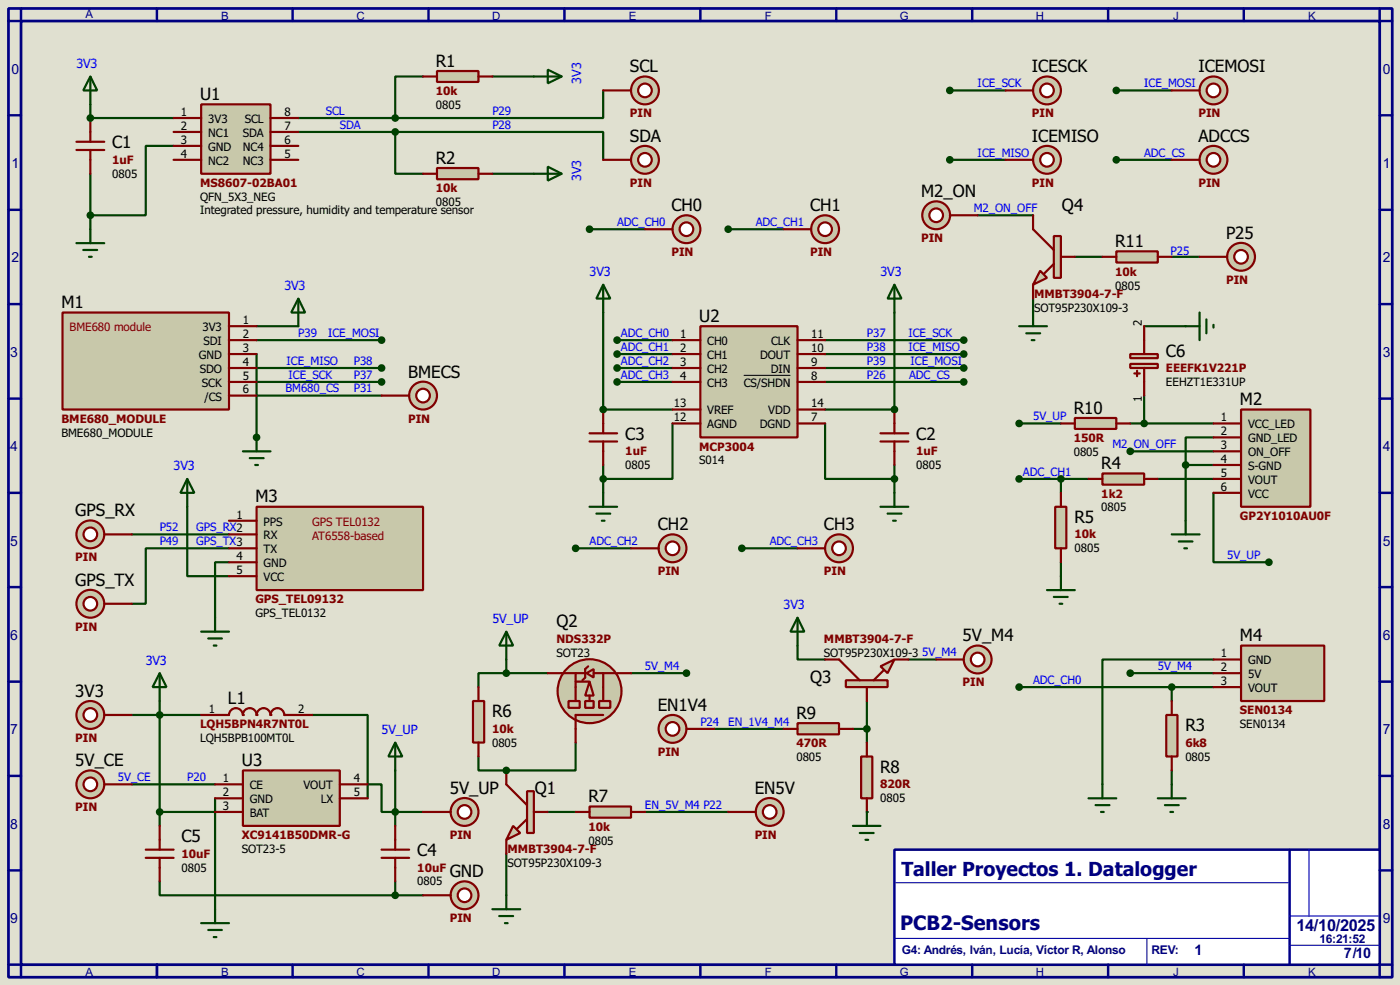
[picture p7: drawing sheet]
<svg xmlns="http://www.w3.org/2000/svg" width="256mm" height="180mm" viewBox="0 0 256 180" stroke-linecap="round" stroke-linejoin="round" font-family="sans-serif">
<path d="M0 0h256.5v180.3h-256.5z" fill="#e0e0d0"/>
<path d="M1.6 1.6h253.5v177.3h-253.5zM3.9 3.9h248.9v172.7h-248.9z" fill="none" stroke="#000080" stroke-width=".5"/>
<path d="M3.9 1.6v2.3h-2.3M28.8 1.6v2.3" fill="none" stroke="#000080" stroke-width=".45"/>
<path d="M163.9 155.5h88.9v21.1h-88.9z" fill="#fff" stroke="#000080" stroke-width=".45"/>
<g fill="none" stroke="#000080" stroke-width=".45">
<path d="M53.6 1.6v2.3M78.5 1.6v2.3M103.4 1.6v2.3M128.3 1.6v2.3M153.2 1.6v2.3M178.1 1.6v2.3M203 1.6v2.3M227.9 1.6v2.3M252.8 1.6v2.3h2.3M1.6 21.1h2.3M1.6 38.4h2.3M252.8 21.1h2.3"/>
<path d="M252.8 38.4h2.3M1.6 55.7h2.3M252.8 55.7h2.3M1.6 73h2.3M252.8 73h2.3M1.6 90.2h2.3M252.8 90.2h2.3M1.6 107.5h2.3M252.8 107.5h2.3M1.6 124.8h2.3M252.8 124.8h2.3M1.6 142h2.3"/>
<path d="M1.6 159.3h2.3M236.3 155.5v21.1M252.8 142h2.3M252.8 159.3h2.3M1.6 176.6h2.3v2.3M28.8 176.6v2.3M53.6 176.6v2.3M78.5 176.6v2.3M103.4 176.6v2.3M128.3 176.6v2.3M153.2 176.6v2.3M178.1 176.6v2.3"/>
<path d="M203 176.6v2.3M227.9 176.6v2.3M255.1 176.6h-2.3v2.3"/>
</g>
<path d="M239.8 155.5v12.2M163.9 171.8h72.4M164.1 161.6h71.9M210.1 171.8v4.8M236.3 167.7h16.2M236.3 173h16.5" fill="none" stroke="#0000c0" stroke-width=".2"/>
<path d="M110.5 16.6v5h-55.8M54.7 24.2h55.8v5.1" fill="none" stroke="#004000" stroke-width=".4"/>
<circle cx="16.6" cy="21.6" r=".2" fill="#004000"/>
<path d="M16.6 19.1v2.5h15.2M47 59.7h7.7M47 62.3h22.9M47 67.4h22.9M47 69.9h22.9M47 64.8v15.3" fill="none" stroke="#004000" stroke-width=".4"/>
<circle cx="47" cy="80.1" r=".2" fill="#004000"/>
<g fill="none" stroke="#004000" stroke-width=".4">
<path d="M47 72.4h22.9M113.1 62.3h10.1M113.1 64.8h10.1M113.1 67.4h10.1M113.1 69.9h10.1M151.2 62.3h25.4M151.2 67.4h25.4M151.2 69.9h25.4M151.2 75h12.7M24.2 97.8h17.8M34.3 92.8v12.7h7.7M42 100.4h-15.3v10.1h-2.5"/>
<path d="M42 102.9h-2.6v10.2"/>
</g>
<circle cx="163.9" cy="75" r=".2" fill="#004000"/>
<path d="M163.9 57.2v17.8M110.5 75h12.7" fill="none" stroke="#004000" stroke-width=".4"/>
<circle cx="110.5" cy="75" r=".2" fill="#004000"/>
<g fill="none" stroke="#004000" stroke-width=".4">
<path d="M174 16.6h10.2M204.5 16.6h10.2M174 29.3h10.2M179.1 39.4h10.2M204.5 29.3h10.2M108 42h10.2M110.5 57.2v17.8M133.4 42h10.2M189.3 54.7v2.5M186.7 77.5h7.7M207.1 82.6h15.2M212.1 87.7h10.2"/>
<path d="M217.2 85.1v10.2M217.2 85.1h5.1M222.3 80.1h-5.1v5M222.3 90.2v12.7h10.2M105.5 100.4h10.1M135.9 100.4h10.2M186.7 125.8h35.6M207.1 123.2h15.2M214.7 125.8v2.5M222.3 120.7h-20.3v22.9M214.7 141v2.6"/>
</g>
<circle cx="158.8" cy="148.6" r=".2" fill="#004000"/>
<g fill="none" stroke="#004000" stroke-width=".4">
<path d="M77.5 14h-5.1v7.6M90.2 14h7.6M72.4 24.2v7.6h5.1M90.2 31.8h7.6M196.9 47h5.1M209.6 59.7h7.6M214.7 47h5.1M207.1 77.5h15.2M209.6 72.4v5.1M146.1 118.2v2.5h5.1M194.4 102.9v2.6M57.2 130.9h10.2v15.2"/>
<path d="M105.5 135.9v5.1h-12.7M115.6 123.2h10.2M130.9 133.4h12.7M156.3 133.4h2.5M158.8 128.3v7.6M166.4 120.7h5.1M24.2 143.6h15.2M39.4 146.1v20.3M67.4 143.6h2.5v5h7.6M72.4 141v10.2M92.8 156.3v7.6M100.4 148.6h5.1"/>
<path d="M118.2 148.6h15.2M29.3 161.3v2.6h43.1M72.4 163.9h5.1M72.4 161.3v2.6"/>
</g>
<circle cx="92.8" cy="141" r=".2" fill="#004000"/>
<g fill="none" stroke="#004000" stroke-width=".4">
<path d="M16.6 14l1.2 2.6h-2.5zM16.6 14v5.1M16.6 31.8v10.2M31.8 26.7h-5.1v12.7h-10.1M123.2 77.5v10.2h-12.7M151.2 77.5v10.2h12.7M151.2 64.8h25.4M110.5 85.1v5.1M163.9 85.1v5.1M186.7 87.7h12.7M194.4 87.7v2.5M24.2 130.9h12.7"/>
<path d="M29.3 128.3v22.9M87.7 138.5v2.5h5.1M92.8 123.2h-5.1v2.6M92.8 123.2h7.6M92.8 120.7v2.5M29.3 148.6h10.1"/>
</g>
<path d="M14 26h5.1M14 27.5h5.1M16.6 21.6v4.4M16.6 27.5v4.3" fill="none" stroke="#800000" stroke-width=".4"/>
<circle cx="118.1" cy="16.6" r="2.55" fill="#c8c8aa" stroke="#800000" stroke-width=".4"/>
<circle cx="118.1" cy="16.6" r="1.25" fill="#feffff" stroke="#800000" stroke-width=".4"/>
<path d="M110.5 16.6h5.1" fill="none" stroke="#800000" stroke-width=".4"/>
<circle cx="118.1" cy="29.3" r="2.55" fill="#c8c8aa" stroke="#800000" stroke-width=".4"/>
<circle cx="118.1" cy="29.3" r="1.25" fill="#feffff" stroke="#800000" stroke-width=".4"/>
<path d="M110.5 29.3h5.1" fill="none" stroke="#800000" stroke-width=".4"/>
<path d="M97.8 14h5.1M100.4 12.8l2.5 1.2-2.5 1.3zM97.8 31.8h5.1M100.4 30.5l2.5 1.3-2.5 1.3z" fill="none" stroke="#004000" stroke-width=".4"/>
<g fill="#004000" stroke="#004000" stroke-width=".4">
<circle cx="72.4" cy="21.6" r=".5"/>
<circle cx="72.4" cy="24.2" r=".5"/>
</g>
<path d="M36.9 19.1h12.7v12.7h-12.7z" fill="#c8c8aa" stroke="#800000" stroke-width=".4"/>
<path d="M31.8 21.6h5.1M31.8 24.2h5.1M31.8 26.7h5.1M31.8 29.3h5.1M49.6 21.6h5.1M49.6 24.2h5.1M49.6 26.7h5.1M49.6 29.3h5.1" fill="none" stroke="#800000" stroke-width=".4"/>
<circle cx="16.5" cy="21.6" r=".5" fill="#004000" stroke="#004000" stroke-width=".4"/>
<path d="M14 44.5h5.1M15.3 45.8h2.5M16.3 47h.5M16.6 42v2.5" fill="none" stroke="#004000" stroke-width=".4"/>
<path d="M11.5 57.2h30.5v17.8h-30.5z" fill="#c8c8aa" stroke="#800000" stroke-width=".4"/>
<path d="M42 59.7h5M42 62.3h5M42 64.8h5M42 67.4h5M42 69.9h5M42 72.4h5" fill="none" stroke="#800000" stroke-width=".4"/>
<path d="M54.7 54.7l1.2 2.5h-2.5zM54.7 54.7v5M44.5 82.6h5.1M45.8 83.9h2.5M46.8 85.1h.5M47 80.1v2.5" fill="none" stroke="#004000" stroke-width=".4"/>
<g fill="#004000" stroke="#004000" stroke-width=".4">
<circle cx="69.9" cy="62.3" r=".5"/>
<circle cx="69.9" cy="67.4" r=".5"/>
<circle cx="69.9" cy="69.9" r=".5"/>
<circle cx="47" cy="80.1" r=".5"/>
</g>
<circle cx="77.5" cy="72.4" r="2.55" fill="#c8c8aa" stroke="#800000" stroke-width=".4"/>
<circle cx="77.5" cy="72.4" r="1.25" fill="#feffff" stroke="#800000" stroke-width=".4"/>
<path d="M69.9 72.4h5.1" fill="none" stroke="#800000" stroke-width=".4"/>
<path d="M47 92.8h30.5v15.2h-30.5z" fill="#c8c8aa" stroke="#800000" stroke-width=".4"/>
<path d="M42 97.8h5M42 95.3h5M42 105.5h5M42 102.9h5M42 100.4h5" fill="none" stroke="#800000" stroke-width=".4"/>
<circle cx="16.5" cy="97.8" r="2.55" fill="#c8c8aa" stroke="#800000" stroke-width=".4"/>
<circle cx="16.5" cy="97.8" r="1.25" fill="#feffff" stroke="#800000" stroke-width=".4"/>
<path d="M19.1 97.8h5.1" fill="none" stroke="#800000" stroke-width=".4"/>
<circle cx="16.5" cy="110.5" r="2.55" fill="#c8c8aa" stroke="#800000" stroke-width=".4"/>
<circle cx="16.5" cy="110.5" r="1.25" fill="#feffff" stroke="#800000" stroke-width=".4"/>
<path d="M19.1 110.5h5.1" fill="none" stroke="#800000" stroke-width=".4"/>
<path d="M34.3 87.7l1.3 2.5h-2.5zM34.3 87.7v5.1M36.9 115.6h5.1M38.2 116.9h2.5M39.2 118.2h.5M39.4 113.1v2.5" fill="none" stroke="#004000" stroke-width=".4"/>
<path d="M128.3 59.7h17.8v20.4h-17.8z" fill="#c8c8aa" stroke="#800000" stroke-width=".4"/>
<g fill="none" stroke="#800000" stroke-width=".4">
<path d="M108 79.3h5.1M110.5 75v4.3M123.2 62.3h5.1M123.2 64.8h5.1M123.2 67.4h5.1M123.2 69.9h5.1M123.2 75h5.1M123.2 77.5h5.1M146.1 62.3h5.1M146.1 64.8h5.1M146.1 67.4h5.1M146.1 69.9h5.1"/>
<path d="M146.1 75h5.1M146.1 77.5h5.1M161.3 79.3h5.1M163.9 75v4.3M108 80.8h5.1M110.5 80.8v4.3M161.3 80.8h5.1M163.9 80.8v4.3"/>
</g>
<path d="M136.3 68.7h8.5" fill="none" stroke="#000" stroke-width=".18"/>
<g fill="#004000" stroke="#004000" stroke-width=".4">
<circle cx="113" cy="62.3" r=".5"/>
<circle cx="113" cy="64.8" r=".5"/>
<circle cx="113" cy="67.4" r=".5"/>
<circle cx="113" cy="69.9" r=".5"/>
<circle cx="176.5" cy="62.3" r=".5"/>
<circle cx="176.5" cy="67.4" r=".5"/>
<circle cx="176.5" cy="69.9" r=".5"/>
<circle cx="163.8" cy="75" r=".5"/>
<circle cx="110.5" cy="75" r=".5"/>
</g>
<path d="M110.5 52.1l1.3 2.6h-2.5zM110.5 52.1v5.1M163.9 52.1l1.3 2.6h-2.6zM163.9 52.1v5.1M108 92.8h5.1M109.3 94h2.5M110.3 95.3h.5M110.5 90.2v2.6M161.3 92.8h5.1M162.6 94h2.6M163.6 95.3h.5M163.9 90.2v2.6" fill="none" stroke="#004000" stroke-width=".4"/>
<circle cx="125.7" cy="42" r="2.55" fill="#c8c8aa" stroke="#800000" stroke-width=".4"/>
<circle cx="125.7" cy="42" r="1.25" fill="#feffff" stroke="#800000" stroke-width=".4"/>
<path d="M118.2 42h5" fill="none" stroke="#800000" stroke-width=".4"/>
<circle cx="151.1" cy="42" r="2.55" fill="#c8c8aa" stroke="#800000" stroke-width=".4"/>
<circle cx="151.1" cy="42" r="1.25" fill="#feffff" stroke="#800000" stroke-width=".4"/>
<path d="M143.6 42h5" fill="none" stroke="#800000" stroke-width=".4"/>
<g fill="#004000" stroke="#004000" stroke-width=".4">
<circle cx="133.4" cy="42" r=".5"/>
<circle cx="108" cy="42" r=".5"/>
</g>
<circle cx="123.2" cy="100.4" r="2.55" fill="#c8c8aa" stroke="#800000" stroke-width=".4"/>
<circle cx="123.2" cy="100.4" r="1.25" fill="#feffff" stroke="#800000" stroke-width=".4"/>
<path d="M115.6 100.4h5.1" fill="none" stroke="#800000" stroke-width=".4"/>
<circle cx="153.7" cy="100.4" r="2.55" fill="#c8c8aa" stroke="#800000" stroke-width=".4"/>
<circle cx="153.7" cy="100.4" r="1.25" fill="#feffff" stroke="#800000" stroke-width=".4"/>
<path d="M146.1 100.4h5.1" fill="none" stroke="#800000" stroke-width=".4"/>
<g fill="#004000" stroke="#004000" stroke-width=".4">
<circle cx="135.9" cy="100.4" r=".5"/>
<circle cx="105.4" cy="100.4" r=".5"/>
</g>
<circle cx="191.8" cy="16.6" r="2.55" fill="#c8c8aa" stroke="#800000" stroke-width=".4"/>
<circle cx="191.8" cy="16.6" r="1.25" fill="#feffff" stroke="#800000" stroke-width=".4"/>
<path d="M184.2 16.6h5.1" fill="none" stroke="#800000" stroke-width=".4"/>
<circle cx="222.3" cy="16.6" r="2.55" fill="#c8c8aa" stroke="#800000" stroke-width=".4"/>
<circle cx="222.3" cy="16.6" r="1.25" fill="#feffff" stroke="#800000" stroke-width=".4"/>
<path d="M214.7 16.6h5.1" fill="none" stroke="#800000" stroke-width=".4"/>
<g fill="#004000" stroke="#004000" stroke-width=".4">
<circle cx="204.5" cy="16.6" r=".5"/>
<circle cx="174" cy="16.6" r=".5"/>
</g>
<circle cx="191.8" cy="29.3" r="2.55" fill="#c8c8aa" stroke="#800000" stroke-width=".4"/>
<circle cx="191.8" cy="29.3" r="1.25" fill="#feffff" stroke="#800000" stroke-width=".4"/>
<path d="M184.2 29.3h5.1" fill="none" stroke="#800000" stroke-width=".4"/>
<circle cx="222.3" cy="29.3" r="2.55" fill="#c8c8aa" stroke="#800000" stroke-width=".4"/>
<circle cx="222.3" cy="29.3" r="1.25" fill="#feffff" stroke="#800000" stroke-width=".4"/>
<path d="M214.7 29.3h5.1" fill="none" stroke="#800000" stroke-width=".4"/>
<g fill="#004000" stroke="#004000" stroke-width=".4">
<circle cx="204.5" cy="29.3" r=".5"/>
<circle cx="174" cy="29.3" r=".5"/>
</g>
<path d="M227.4 75h12.7v17.8h-12.7z" fill="#c8c8aa" stroke="#800000" stroke-width=".4"/>
<path d="M222.3 77.5h5.1M222.3 80.1h5.1M222.3 82.6h5.1M222.3 85.1h5.1M222.3 87.7h5.1M222.3 90.2h5.1" fill="none" stroke="#800000" stroke-width=".4"/>
<circle cx="227.3" cy="47" r="2.55" fill="#c8c8aa" stroke="#800000" stroke-width=".4"/>
<circle cx="227.3" cy="47" r="1.25" fill="#feffff" stroke="#800000" stroke-width=".4"/>
<path d="M219.8 47h5" fill="none" stroke="#800000" stroke-width=".4"/>
<path d="M196.9 76.5h7.6v2h-7.6z" fill="#c8c8aa" stroke="#800000" stroke-width=".4"/>
<path d="M194.4 77.5h2.5M204.5 77.5h2.6" fill="none" stroke="#800000" stroke-width=".4"/>
<path d="M190.6 49.6l1.2 1.3-2.5 1.2z" fill="#c8c8aa" stroke="#800000" stroke-width=".4"/>
<path d="M193.1 43.2h1.3v7.7h-1.3z" fill="#c8c8aa" stroke="#800000" stroke-width=".4"/>
<path d="M189.3 39.4v2.6l3.8 3.8M189.3 52.1v2.6M193.1 48.3l-1.8 1.8M194.4 47h2.5" fill="none" stroke="#800000" stroke-width=".4"/>
<path d="M186.7 59.7h5.1M189.3 57.2v2.5M188 61h2.6M189 62.3h.5" fill="none" stroke="#004000" stroke-width=".4"/>
<circle cx="171.5" cy="39.4" r="2.55" fill="#c8c8aa" stroke="#800000" stroke-width=".4"/>
<circle cx="171.5" cy="39.4" r="1.25" fill="#feffff" stroke="#800000" stroke-width=".4"/>
<path d="M174 39.4h5.1" fill="none" stroke="#800000" stroke-width=".4"/>
<g fill="#004000" stroke="#004000" stroke-width=".4">
<circle cx="207" cy="82.6" r=".5"/>
<circle cx="217.2" cy="85.1" r=".5"/>
<circle cx="186.7" cy="77.5" r=".5"/>
</g>
<path d="M214.7 97.8h5.1M216 99.1h2.5M217.2 95.3v2.5M217 100.4h.5" fill="none" stroke="#004000" stroke-width=".4"/>
<path d="M202 86.7h7.6v2h-7.6z" fill="#c8c8aa" stroke="#800000" stroke-width=".4"/>
<path d="M199.4 87.7h2.6M209.6 87.7h2.5" fill="none" stroke="#800000" stroke-width=".4"/>
<g fill="#004000" stroke="#004000" stroke-width=".4">
<circle cx="186.7" cy="87.7" r=".5"/>
<circle cx="232.4" cy="102.9" r=".5"/>
</g>
<path d="M191.8 108h5.1M193.1 109.3h2.5M194.1 110.5h.5M194.4 105.5v2.5" fill="none" stroke="#004000" stroke-width=".4"/>
<path d="M227.4 118.2h15.2v10.1h-15.2z" fill="#c8c8aa" stroke="#800000" stroke-width=".4"/>
<path d="M222.3 120.7h5.1M222.3 123.2h5.1M222.3 125.8h5.1" fill="none" stroke="#800000" stroke-width=".4"/>
<path d="M213.7 130.9h2v7.6h-2z" fill="#c8c8aa" stroke="#800000" stroke-width=".4"/>
<path d="M214.7 128.3v2.6M214.7 138.5v2.5" fill="none" stroke="#800000" stroke-width=".4"/>
<g fill="#004000" stroke="#004000" stroke-width=".4">
<circle cx="214.6" cy="125.8" r=".5"/>
<circle cx="207" cy="123.2" r=".5"/>
<circle cx="186.7" cy="125.8" r=".5"/>
</g>
<path d="M199.4 146.1h5.1M200.7 147.4h2.6M201.7 148.6h.5M202 143.6v2.5M212.1 146.1h5.1M213.4 147.4h2.6M214.4 148.6h.5M214.7 143.6v2.5" fill="none" stroke="#004000" stroke-width=".4"/>
<circle cx="179.1" cy="120.7" r="2.55" fill="#c8c8aa" stroke="#800000" stroke-width=".4"/>
<circle cx="179.1" cy="120.7" r="1.25" fill="#feffff" stroke="#800000" stroke-width=".4"/>
<path d="M171.5 120.7h5.1" fill="none" stroke="#800000" stroke-width=".4"/>
<path d="M146.1 132.4h7.6v2h-7.6z" fill="#c8c8aa" stroke="#800000" stroke-width=".4"/>
<path d="M143.6 133.4h2.5M153.7 133.4h2.6" fill="none" stroke="#800000" stroke-width=".4"/>
<path d="M157.8 138.5h2v7.6h-2z" fill="#c8c8aa" stroke="#800000" stroke-width=".4"/>
<path d="M158.8 135.9v2.6M158.8 146.1v2.5" fill="none" stroke="#800000" stroke-width=".4"/>
<path d="M156.3 151.2h5M157.5 152.5h2.6M158.6 153.7h.5M158.8 148.6v2.6" fill="none" stroke="#004000" stroke-width=".4"/>
<circle cx="123.2" cy="133.4" r="2.55" fill="#c8c8aa" stroke="#800000" stroke-width=".4"/>
<circle cx="123.2" cy="133.4" r="1.25" fill="#feffff" stroke="#800000" stroke-width=".4"/>
<path d="M125.8 133.4h5.1" fill="none" stroke="#800000" stroke-width=".4"/>
<circle cx="141" cy="148.6" r="2.55" fill="#c8c8aa" stroke="#800000" stroke-width=".4"/>
<circle cx="141" cy="148.6" r="1.25" fill="#feffff" stroke="#800000" stroke-width=".4"/>
<path d="M133.4 148.6h5.1" fill="none" stroke="#800000" stroke-width=".4"/>
<g fill="#c8c8aa" stroke="#800000" stroke-width=".4">
<path d="M108 124.8l.8 2.5h-1.6z"/>
<circle cx="108" cy="126.5" r="5.9"/>
</g>
<path d="M109.8 128.3h2v1.3h-2z" fill="#c8c8aa" stroke="#800000" stroke-width=".4"/>
<path d="M105.5 123.2v5.1M105.5 124.8h2.5M108 127.3v1M110.5 130.9h-5v2.5M110.5 123.2v5.1" fill="none" stroke="#800000" stroke-width=".4"/>
<path d="M107.5 123.2l1.3-.7v1.5z" fill="#c8c8aa" stroke="#800000" stroke-width=".4"/>
<path d="M102.9 123.2h4.3M107.8 122l-.6 .5v1.5l-.5 .5M108.8 123.2h4" fill="none" stroke="#800000" stroke-width=".4"/>
<g fill="#c8c8aa" stroke="#800000" stroke-width=".4">
<path d="M107.2 128.3h1.6v1.3h-1.6z"/>
<path d="M104.2 128.3h2v1.3h-2z"/>
</g>
<path d="M100.4 123.2h2.5M105.5 133.4v2.5M113.1 123.2h2.5" fill="none" stroke="#800000" stroke-width=".4"/>
<circle cx="125.7" cy="123.2" r=".5" fill="#004000" stroke="#004000" stroke-width=".4"/>
<path d="M92.8 115.6l1.2 2.6h-2.5zM92.8 115.6v5.1M90.2 166.4h5.1M91.5 167.7h2.5M92.5 169h.5M92.8 163.9v2.5" fill="none" stroke="#004000" stroke-width=".4"/>
<circle cx="16.5" cy="130.9" r="2.55" fill="#c8c8aa" stroke="#800000" stroke-width=".4"/>
<circle cx="16.5" cy="130.9" r="1.25" fill="#feffff" stroke="#800000" stroke-width=".4"/>
<path d="M19.1 130.9h5.1" fill="none" stroke="#800000" stroke-width=".4"/>
<circle cx="16.5" cy="143.6" r="2.55" fill="#c8c8aa" stroke="#800000" stroke-width=".4"/>
<circle cx="16.5" cy="143.6" r="1.25" fill="#feffff" stroke="#800000" stroke-width=".4"/>
<path d="M19.1 143.6h5.1M26.7 157h5.1M26.7 155.5h5.1M29.3 151.2v4.3M29.3 157v4.3M69.9 157h5.1M69.9 155.5h5.1M72.4 151.2v4.3M72.4 157v4.3" fill="none" stroke="#800000" stroke-width=".4"/>
<path d="M29.3 123.2l1.2 2.6h-2.5zM29.3 123.2v5.1M72.4 135.9l1.3 2.6h-2.5zM72.4 135.9v5.1" fill="none" stroke="#004000" stroke-width=".4"/>
<circle cx="85.1" cy="148.6" r="2.55" fill="#c8c8aa" stroke="#800000" stroke-width=".4"/>
<circle cx="85.1" cy="148.6" r="1.25" fill="#feffff" stroke="#800000" stroke-width=".4"/>
<path d="M77.5 148.6h5.1" fill="none" stroke="#800000" stroke-width=".4"/>
<circle cx="85.1" cy="163.9" r="2.55" fill="#c8c8aa" stroke="#800000" stroke-width=".4"/>
<circle cx="85.1" cy="163.9" r="1.25" fill="#feffff" stroke="#800000" stroke-width=".4"/>
<path d="M77.5 163.9h5.1" fill="none" stroke="#800000" stroke-width=".4"/>
<g fill="#004000" stroke="#004000" stroke-width=".4">
<circle cx="72.4" cy="163.9" r=".5"/>
<circle cx="72.4" cy="148.6" r=".5"/>
</g>
<path d="M36.9 169h5.1M38.2 170.2h2.5M39.2 171.5h.5M39.4 166.4v2.6" fill="none" stroke="#004000" stroke-width=".4"/>
<path d="M94 151.2l1.3 1.3-2.5 1.2z" fill="#c8c8aa" stroke="#800000" stroke-width=".4"/>
<path d="M96.6 144.8h1.2v7.7h-1.2z" fill="#c8c8aa" stroke="#800000" stroke-width=".4"/>
<path d="M92.8 141v2.6l3.8 3.8M92.8 153.7v2.6M96.6 149.9l-1.8 1.8M97.8 148.6h2.6" fill="none" stroke="#800000" stroke-width=".4"/>
<path d="M161.3 122l2.6-1.3-1.3 2.5z" fill="#c8c8aa" stroke="#800000" stroke-width=".4"/>
<path d="M155 124.5h7.6v1.3h-7.6z" fill="#c8c8aa" stroke="#800000" stroke-width=".4"/>
<path d="M42 130.9a1.28 1.28 0 0 1 1.2-1.3 1.28 1.28 0 0 1 1.3 1.3M151.2 120.7h2.5l3.8 3.8M158.8 125.8v2.5M161.9 122.7l-1.8 1.8M163.9 120.7h2.5" fill="none" stroke="#800000" stroke-width=".4"/>
<circle cx="158.8" cy="133.4" r=".5" fill="#004000" stroke="#004000" stroke-width=".4"/>
<path d="M217.2 59.7h2.6M219.8 57.2v5.1M221 58.5v2.5M222.3 59.5v.5" fill="none" stroke="#004000" stroke-width=".4"/>
<circle cx="44.5" cy="130.9" r=".2" fill="#800000"/>
<path d="M44.5 130.9a1.25 1.25 0 0 1 1.3-1.3 1.25 1.25 0 0 1 1.2 1.3" fill="none" stroke="#800000" stroke-width=".4"/>
<circle cx="47" cy="130.9" r=".2" fill="#800000"/>
<path d="M47 130.9a1.28 1.28 0 0 1 1.3-1.3 1.28 1.28 0 0 1 1.3 1.3" fill="none" stroke="#800000" stroke-width=".4"/>
<circle cx="49.6" cy="130.9" r=".2" fill="#800000"/>
<path d="M49.6 130.9a1.28 1.28 0 0 1 1.2-1.3 1.28 1.28 0 0 1 1.3 1.3" fill="none" stroke="#800000" stroke-width=".4"/>
<circle cx="52.1" cy="130.9" r=".2" fill="#800000"/>
<path d="M36.9 130.9h5.1M52.1 130.9h5.1" fill="none" stroke="#800000" stroke-width=".4"/>
<path d="M207.1 66.6h5v.8h-5z" fill="#c8c8aa" stroke="#800000" stroke-width=".4"/>
<path d="M207.8 68.4h1M208.3 67.9v1M209.6 62.3v2.5M209.6 67.4v2.5" fill="none" stroke="#800000" stroke-width=".4"/>
<path d="M207.1 64.8h5v.8h-5z" fill="#c8c8aa" stroke="#800000" stroke-width=".4"/>
<path d="M209.6 59.7v2.6M209.6 69.9v2.5" fill="none" stroke="#800000" stroke-width=".4"/>
<circle cx="209.6" cy="77.5" r=".5" fill="#004000" stroke="#004000" stroke-width=".4"/>
<path d="M44.5 141h17.8v10.2h-17.8z" fill-rule="evenodd" fill="#c8c8aa" stroke="#800000" stroke-width=".4"/>
<path d="M39.4 143.6h5.1M39.4 146.1h5.1M39.4 148.6h5.1M62.3 143.6h5.1M62.3 146.1h5.1" fill="none" stroke="#800000" stroke-width=".4"/>
<path d="M146.1 113.1l1.3 2.5h-2.6zM146.1 113.1v5.1" fill="none" stroke="#004000" stroke-width=".4"/>
<path d="M80.1 13h7.6v2h-7.6z" fill="#c8c8aa" stroke="#800000" stroke-width=".4"/>
<path d="M77.5 14h2.6M87.7 14h2.5" fill="none" stroke="#800000" stroke-width=".4"/>
<path d="M80.1 30.8h7.6v2h-7.6z" fill="#c8c8aa" stroke="#800000" stroke-width=".4"/>
<path d="M77.5 31.8h2.6M87.7 31.8h2.5" fill="none" stroke="#800000" stroke-width=".4"/>
<path d="M86.7 128.3h2v7.6h-2z" fill="#c8c8aa" stroke="#800000" stroke-width=".4"/>
<path d="M87.7 125.8v2.5M87.7 135.9v2.6" fill="none" stroke="#800000" stroke-width=".4"/>
<path d="M108 147.6h7.6v2.1h-7.6z" fill="#c8c8aa" stroke="#800000" stroke-width=".4"/>
<path d="M105.5 148.6h2.5M115.6 148.6h2.6" fill="none" stroke="#800000" stroke-width=".4"/>
<path d="M193.3 92.8h2.1v7.6h-2.1z" fill="#c8c8aa" stroke="#800000" stroke-width=".4"/>
<path d="M194.4 90.2v2.6M194.4 100.4v2.5" fill="none" stroke="#800000" stroke-width=".4"/>
<path d="M204.5 46h7.6v2.1h-7.6z" fill="#c8c8aa" stroke="#800000" stroke-width=".4"/>
<path d="M202 47h2.5M212.1 47h2.6" fill="none" stroke="#800000" stroke-width=".4"/>
<g fill="#004000" stroke="#004000" stroke-width=".4">
<circle cx="92.7" cy="141" r=".5"/>
<circle cx="92.7" cy="123.2" r=".5"/>
<circle cx="16.5" cy="39.4" r=".5"/>
<circle cx="176.5" cy="64.8" r=".5"/>
<circle cx="110.5" cy="87.7" r=".5"/>
<circle cx="163.8" cy="87.7" r=".5"/>
<circle cx="194.3" cy="87.7" r=".5"/>
<circle cx="29.2" cy="130.9" r=".5"/>
<circle cx="29.2" cy="148.6" r=".5"/>
</g>
<text font-size="4.4" fill="#000080" x="164.9" y="170.3">PCB2-Sensors</text>
<text font-size="4.3" fill="#000080" x="165.2" y="160.3">Taller Proyectos 1. Datalogger</text>
<g font-size="3.8">
<text x="79.9" y="12.2">R1</text>
<text x="115.4" y="13.2">SCL</text>
<text x="189.1" y="13.2">ICESCK</text>
<text x="219.6" y="13.2">ICEMOSI</text>
<text x="36.7" y="18.3">U1</text>
<text x="20.6" y="27.2">C1</text>
<text x="79.9" y="30">R2</text>
<text x="115.4" y="25.9">SDA</text>
<text x="189.1" y="25.9">ICEMISO</text>
<text x="219.6" y="25.9">ADCCS</text>
<text x="123" y="38.6">CH0</text>
<text x="148.4" y="38.6">CH1</text>
<text x="168.8" y="36">M2_ON</text>
<text x="194.6" y="38.6">Q4</text>
<text x="204.3" y="45.2">R11</text>
<text x="224.6" y="43.7">P25</text>
<text x="11.3" y="56.4">M1</text>
<text x="128.1" y="58.9">U2</text>
<text x="213.6" y="65.3">C6</text>
<text x="74.8" y="69.1">BMECS</text>
<text x="196.7" y="75.7">R10</text>
<text x="227.2" y="74.1">M2</text>
<text x="114.6" y="80.5">C3</text>
<text x="167.9" y="80.5">C2</text>
<text x="201.8" y="85.9">R4</text>
<text x="13.8" y="94.5">GPS_RX</text>
<text x="46.8" y="92">M3</text>
<text x="196.8" y="95.8">R5</text>
<text x="120.5" y="97">CH2</text>
<text x="151" y="97">CH3</text>
<text x="13.8" y="107.2">GPS_TX</text>
<text x="102" y="114.8">Q2</text>
<text x="176.4" y="117.4">5V_M4</text>
<text x="227.2" y="117.4">M4</text>
<text x="148.4" y="125">Q3</text>
<text x="13.8" y="127.5">3V3</text>
<text x="41.8" y="128.8">L1</text>
<text x="90.2" y="131.3">R6</text>
<text x="120.5" y="130.1">EN1V4</text>
<text x="145.9" y="131.6">R9</text>
<text x="217.2" y="133.9">R3</text>
<text x="13.8" y="140.2">5V_CE</text>
<text x="44.3" y="140.2">U3</text>
<text x="161.3" y="141.5">R8</text>
<text x="82.4" y="145.3">5V_UP</text>
<text x="98" y="145.3">Q1</text>
<text x="107.8" y="146.8">R7</text>
<text x="138.3" y="145.3">EN5V</text>
<text x="33.3" y="154.2">C5</text>
<text x="76.5" y="156.7">C4</text>
<text x="82.4" y="160.5">GND</text>
</g>
<text font-size="3.4" fill="#000080" x="237.5" y="170.3">14/10/2025</text>
<g font-size="3" fill="#000080">
<text x="218.8" y="174.8">1</text>
<text x="246.2" y="175.3">7/10</text>
</g>
<g font-size="2.9" fill="#000080">
<text x="2.1" y="13.5">0</text>
<text x="253.4" y="13.5">0</text>
<text x="2.1" y="30.7">1</text>
<text x="253.4" y="30.7">1</text>
<text x="2.1" y="48">2</text>
<text x="253.4" y="48">2</text>
<text x="1.9" y="65.3">3</text>
<text x="253.4" y="65.3">3</text>
<text x="1.9" y="82.5">4</text>
<text x="253.4" y="82.5">4</text>
<text x="1.9" y="99.9">5</text>
<text x="253.4" y="99.9">5</text>
<text x="1.9" y="117.1">6</text>
<text x="253.4" y="117.1">6</text>
<text x="1.9" y="134.4">7</text>
<text x="253.4" y="134.4">7</text>
<text x="1.9" y="151.7">8</text>
<text x="253.4" y="151.7">8</text>
<text x="1.9" y="168.9">9</text>
<text x="253.4" y="168.9">9</text>
</g>
<g font-size="2.8" fill="#00f">
<text x="14" y="12.5">3V3</text>
<text x="106.5" y="15.3" transform="rotate(-90 106.5 15.3)">3V3</text>
<text x="106.5" y="33.1" transform="rotate(-90 106.5 33.1)">3V3</text>
<text x="52.1" y="53.1">3V3</text>
<text x="108" y="50.6">3V3</text>
<text x="161.3" y="50.6">3V3</text>
<text x="31.8" y="86.1">3V3</text>
<text x="143.6" y="111.5">3V3</text>
<text x="90.2" y="114.1">5V_UP</text>
<text x="26.7" y="121.7">3V3</text>
<text x="69.9" y="134.4">5V_UP</text>
</g>
<g font-size="2.6" fill="#800000">
<text x="79.9" y="17.4">10k</text>
<text x="115.4" y="21.5">PIN</text>
<text x="189.1" y="21.5">PIN</text>
<text x="219.6" y="21.5">PIN</text>
<text x="20.6" y="30">1uF</text>
<text x="36.7" y="34.2">MS8607-02BA01</text>
<text x="79.9" y="35.2">10k</text>
<text x="115.4" y="34.2">PIN</text>
<text x="189.1" y="34.2">PIN</text>
<text x="219.6" y="34.2">PIN</text>
<text x="123" y="46.9">PIN</text>
<text x="148.4" y="46.9">PIN</text>
<text x="168.8" y="44.4">PIN</text>
<text x="204.3" y="50.4">10k</text>
<text x="224.6" y="52">PIN</text>
<text x="189.4" y="54.5">MMBT3904-7-F</text>
<text x="12.8" y="60.7">BME680 module</text>
<text x="213.6" y="68.1">EEEFK1V221P</text>
<text x="11.3" y="77.4">BME680_MODULE</text>
<text x="74.8" y="77.4">PIN</text>
<text x="114.6" y="83.3">1uF</text>
<text x="128.1" y="82.5">MCP3004</text>
<text x="167.9" y="83.3">1uF</text>
<text x="196.7" y="80.9">150R</text>
<text x="201.8" y="91.1">1k2</text>
<text x="227.2" y="95.2">GP2Y1010AU0F</text>
<text x="57.2" y="96.2">GPS TEL0132</text>
<text x="57.2" y="98.8">AT6558-based</text>
<text x="196.8" y="98.6">10k</text>
<text x="13.8" y="102.8">PIN</text>
<text x="120.5" y="105.3">PIN</text>
<text x="151" y="105.3">PIN</text>
<text x="46.8" y="110.4">GPS_TEL09132</text>
<text x="13.8" y="115.5">PIN</text>
<text x="102" y="117.6">NDS332P</text>
<text x="151" y="117.6">MMBT3904-7-F</text>
<text x="176.4" y="125.6">PIN</text>
<text x="227.2" y="130.7">SEN0134</text>
<text x="13.8" y="135.8">PIN</text>
<text x="36.7" y="133.3">LQH5BPN4R7NT0L</text>
<text x="90.2" y="134.1">10k</text>
<text x="145.9" y="136.8">470R</text>
<text x="217.2" y="136.7">6k8</text>
<text x="120.5" y="138.3">PIN</text>
<text x="13.8" y="148.5">PIN</text>
<text x="161.3" y="144.3">820R</text>
<text x="44.3" y="153.6">XC9141B50DMR-G</text>
<text x="82.4" y="153.6">PIN</text>
<text x="107.8" y="152.1">10k</text>
<text x="138.3" y="153.6">PIN</text>
<text x="33.3" y="157">10uF</text>
<text x="76.5" y="159.5">10uF</text>
<text x="93" y="156.1">MMBT3904-7-F</text>
<text x="82.4" y="168.8">PIN</text>
</g>
<g font-size="2.6" fill="#00f">
<text x="179.1" y="15.9">ICE_SCK</text>
<text x="209.6" y="15.9">ICE_MOSI</text>
<text x="59.7" y="21">SCL</text>
<text x="62.3" y="23.6">SDA</text>
<text x="90.2" y="21">P29</text>
<text x="90.2" y="23.6">P28</text>
<text x="179.1" y="28.6">ICE_MISO</text>
<text x="209.6" y="28.6">ADC_CS</text>
<text x="113.1" y="41.3">ADC_CH0</text>
<text x="138.5" y="41.3">ADC_CH1</text>
<text x="178.4" y="38.8">M2_ON_OFF</text>
<text x="214.5" y="46.6">P25</text>
<text x="54.7" y="61.7">P39</text>
<text x="60.1" y="61.7">ICE_MOSI</text>
<text x="113.8" y="61.7">ADC_CH0</text>
<text x="113.8" y="64.2">ADC_CH1</text>
<text x="158.8" y="61.7">P37</text>
<text x="158.8" y="64.2">P38</text>
<text x="166.4" y="61.7">ICE_SCK</text>
<text x="166.4" y="64.2">ICE_MISO</text>
<text x="52.3" y="71.8">BM680_CS</text>
<text x="52.5" y="66.7">ICE_MISO</text>
<text x="52.9" y="69.3">ICE_SCK</text>
<text x="64.8" y="66.7">P38</text>
<text x="64.8" y="69.3">P37</text>
<text x="64.8" y="71.8">P31</text>
<text x="113.8" y="66.7">ADC_CH2</text>
<text x="113.8" y="69.3">ADC_CH3</text>
<text x="158.8" y="66.7">P39</text>
<text x="158.8" y="69.3">P26</text>
<text x="166.6" y="69.3">ADC_CS</text>
<text x="166.8" y="66.7">ICE_MOSI</text>
<text x="189.3" y="76.9">5V_UP</text>
<text x="203.8" y="82">M2_ON_OFF</text>
<text x="187.4" y="87.1">ADC_CH1</text>
<text x="29.3" y="97.2">P52</text>
<text x="29.3" y="99.8">P49</text>
<text x="36" y="97.2">GPS_RX2</text>
<text x="36" y="99.8">GPS_TX3</text>
<text x="108" y="99.8">ADC_CH2</text>
<text x="141" y="99.8">ADC_CH3</text>
<text x="224.8" y="102.3">5V_UP</text>
<text x="118.2" y="122.6">5V_M4</text>
<text x="169" y="120.1">5V_M4</text>
<text x="189.3" y="125.2">ADC_CH0</text>
<text x="212.1" y="122.6">5V_M4</text>
<text x="128.3" y="132.8">P24 EN_1V4_M4</text>
<text x="21.6" y="143">5V_CE</text>
<text x="34.3" y="143">P20</text>
<text x="118.2" y="148">EN_5V_M4 P22</text>
</g>
<g font-size="2.6">
<text x="33.2" y="21.2">1</text>
<text x="33.2" y="23.8">2</text>
<text x="38.2" y="22.5">3V3</text>
<text x="44.9" y="22.5">SCL</text>
<text x="52.1" y="23.8">7</text>
<text x="52.1" y="21.2">8</text>
<text x="79.9" y="19.9">0805</text>
<text x="33.2" y="26.3">3</text>
<text x="33.2" y="28.9">4</text>
<text x="38.2" y="25">NC1</text>
<text x="38.2" y="27.6">GND</text>
<text x="44.5" y="27.6">NC4</text>
<text x="44.5" y="25">SDA</text>
<text x="52.1" y="28.9">5</text>
<text x="52.1" y="26.3">6</text>
<text x="20.6" y="32.5">0805</text>
<text x="38.2" y="30.2">NC2</text>
<text x="44.5" y="30.2">NC3</text>
<text x="36.7" y="36.7">QFN_5X3_NEG</text>
<text x="36.7" y="39.3">Integrated pressure, humidity and temperature sensor</text>
<text x="79.9" y="37.7">0805</text>
<text x="204.3" y="53">0805</text>
<text x="44.5" y="59.3">1</text>
<text x="189.4" y="57.1">SOT95P230X109-3</text>
<text x="209.2" y="59.7" transform="rotate(-90 209.2 59.7)">2</text>
<text x="36.5" y="65.7">GND</text>
<text x="37.1" y="60.6">3V3</text>
<text x="37.3" y="63.1">SDI</text>
<text x="44.5" y="61.9">2</text>
<text x="44.5" y="64.4">3</text>
<text x="124.6" y="61.9">1</text>
<text x="124.6" y="64.4">2</text>
<text x="129.6" y="63.1">CH0</text>
<text x="129.6" y="65.7">CH1</text>
<text x="139.3" y="65.7">DOUT</text>
<text x="141.3" y="63.1">CLK</text>
<text x="148.6" y="61.9">11</text>
<text x="148.6" y="64.4">10</text>
<text x="36.6" y="68.3">SDO</text>
<text x="37" y="70.8">SCK</text>
<text x="44.5" y="67">4</text>
<text x="44.5" y="69.5">5</text>
<text x="44.5" y="72">6</text>
<text x="124.6" y="67">3</text>
<text x="124.6" y="69.5">4</text>
<text x="129.6" y="68.3">CH2</text>
<text x="129.6" y="70.8">CH3</text>
<text x="136.3" y="70.8">CS/SHDN</text>
<text x="141.2" y="68.3">DIN</text>
<text x="148.6" y="67">9</text>
<text x="148.6" y="69.5">8</text>
<text x="213.6" y="70.6">EEHZT1E331UP</text>
<text x="37.5" y="73.3">/CS</text>
<text x="123.5" y="74.6">13</text>
<text x="123.5" y="77.1">12</text>
<text x="129.6" y="75.8">VREF</text>
<text x="140.8" y="75.8">VDD</text>
<text x="148.6" y="74.6">14</text>
<text x="148.6" y="77.1">7</text>
<text x="209.2" y="73.6" transform="rotate(-90 209.2 73.6)">1</text>
<text x="223.7" y="77.1">1</text>
<text x="11.3" y="79.9">BME680_MODULE</text>
<text x="129.6" y="78.4">AGND</text>
<text x="139.2" y="78.4">DGND</text>
<text x="196.7" y="83.5">0805</text>
<text x="223.7" y="79.7">2</text>
<text x="223.7" y="82.2">3</text>
<text x="228.7" y="78.4">VCC_LED</text>
<text x="228.7" y="81">GND_LED</text>
<text x="228.7" y="83.5">ON_OFF</text>
<text x="114.6" y="85.9">0805</text>
<text x="128.1" y="85">S014</text>
<text x="167.9" y="85.9">0805</text>
<text x="223.7" y="84.7">4</text>
<text x="223.7" y="87.3">5</text>
<text x="223.7" y="89.8">6</text>
<text x="228.7" y="86">S-GND</text>
<text x="228.7" y="88.5">VOUT</text>
<text x="43.4" y="94.9">1</text>
<text x="201.8" y="93.6">0805</text>
<text x="228.7" y="91.1">VCC</text>
<text x="48.3" y="101.2">TX</text>
<text x="48.3" y="98.7">RX</text>
<text x="48.3" y="96.2">PPS</text>
<text x="196.8" y="101.1">0805</text>
<text x="43.4" y="105.1">5</text>
<text x="43.4" y="102.5">4</text>
<text x="48.3" y="106.4">VCC</text>
<text x="48.3" y="103.8">GND</text>
<text x="46.8" y="112.9">GPS_TEL0132</text>
<text x="102" y="120.2">SOT23</text>
<text x="151" y="120.2">SOT95P230X109-3</text>
<text x="223.7" y="120.3">1</text>
<text x="223.7" y="122.8">2</text>
<text x="223.7" y="125.4">3</text>
<text x="228.7" y="121.6">GND</text>
<text x="228.7" y="124.1">5V</text>
<text x="38.3" y="130.5">1</text>
<text x="54.7" y="130.5">2</text>
<text x="228.7" y="126.7">VOUT</text>
<text x="36.7" y="135.8">LQH5BPB100MT0L</text>
<text x="90.2" y="136.7">0805</text>
<text x="227.2" y="133.3">SEN0134</text>
<text x="40.8" y="143.2">1</text>
<text x="64.8" y="143.2">4</text>
<text x="145.9" y="139.4">0805</text>
<text x="217.2" y="139.2">0805</text>
<text x="40.8" y="145.7">2</text>
<text x="40.8" y="148.2">3</text>
<text x="45.8" y="144.5">CE</text>
<text x="45.8" y="147">GND</text>
<text x="45.8" y="149.5">BAT</text>
<text x="55.6" y="144.5">VOUT</text>
<text x="58.8" y="147">LX</text>
<text x="64.8" y="145.7">5</text>
<text x="161.3" y="146.8">0805</text>
<text x="107.8" y="154.6">0805</text>
<text x="33.3" y="159.5">0805</text>
<text x="44.3" y="156.1">SOT23-5</text>
<text x="93" y="158.7">SOT95P230X109-3</text>
<text x="76.5" y="162.1">0805</text>
</g>
<g font-size="2.5" fill="#000080">
<text x="241.8" y="172.6">16:21:52</text>
<text x="165.2" y="174.6">G4: Andrés, Iván, Lucía, Víctor R, Alonso</text>
<text x="210.9" y="174.6">REV:</text>
</g>
<g font-size="2.4" fill="#000080">
<text x="15.6" y="3.4">A</text>
<text x="40.5" y="3.6">B</text>
<text x="65.3" y="3.6">C</text>
<text x="90.2" y="3.6">D</text>
<text x="115.2" y="3.6">E</text>
<text x="140.1" y="3.6">F</text>
<text x="164.8" y="3.6">G</text>
<text x="189.8" y="3.6">H</text>
<text x="214.9" y="3.6">J</text>
<text x="239.6" y="3.6">K</text>
<text x="15.6" y="178.7">A</text>
<text x="40.5" y="178.7">B</text>
<text x="65.3" y="178.7">C</text>
<text x="90.2" y="178.7">D</text>
<text x="115.2" y="178.7">E</text>
<text x="140.1" y="178.7">F</text>
<text x="164.8" y="178.7">G</text>
<text x="189.8" y="178.7">H</text>
<text x="214.9" y="178.7">J</text>
<text x="239.6" y="178.7">K</text>
</g>
</svg>
